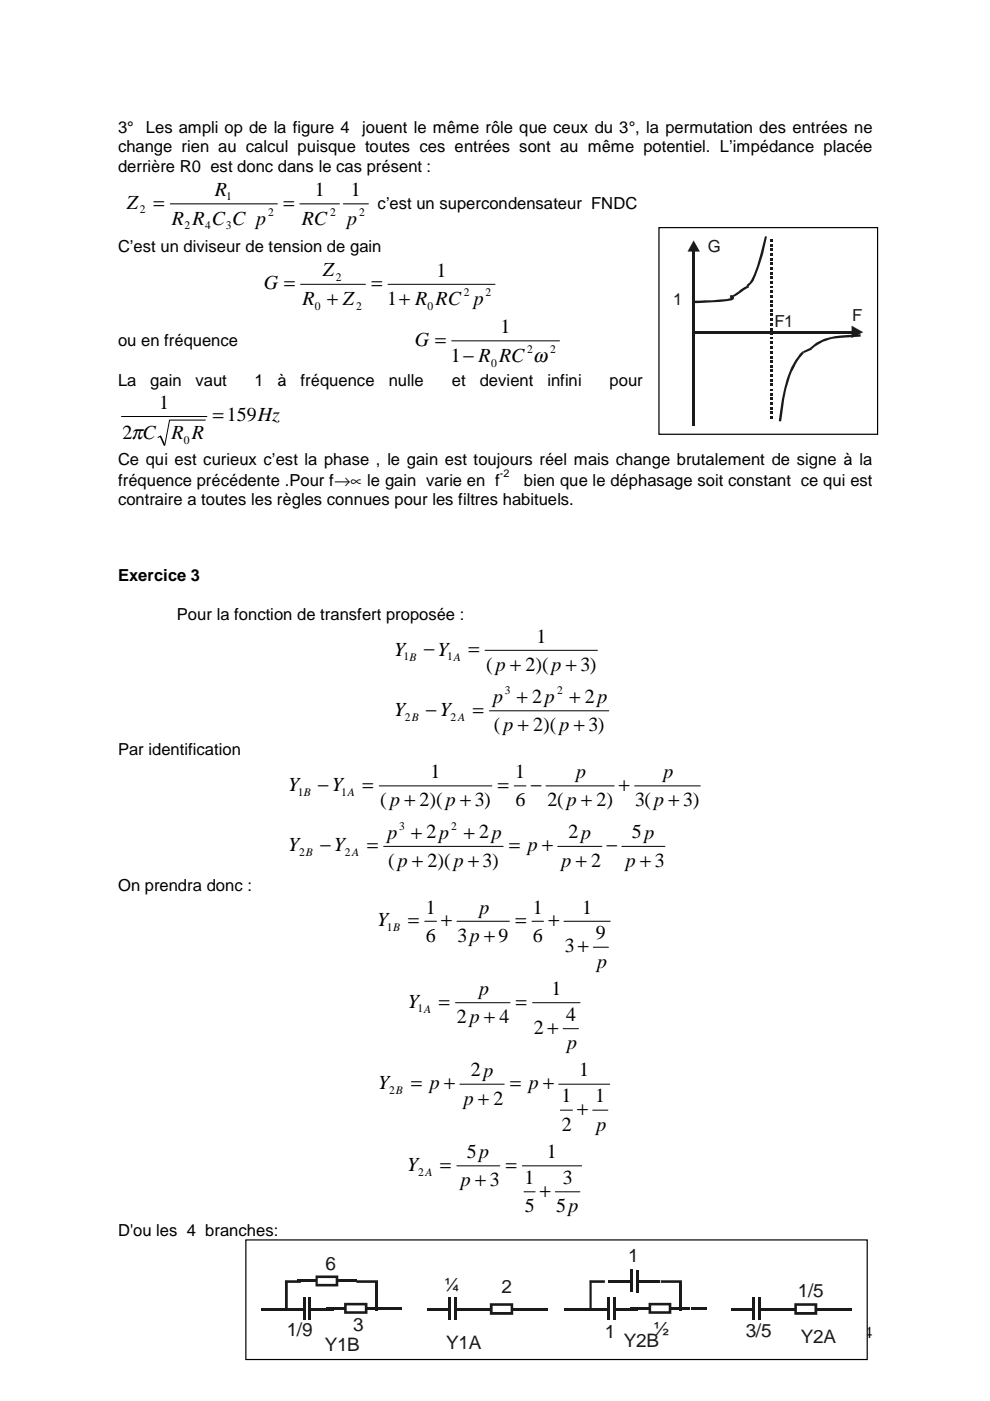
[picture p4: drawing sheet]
<svg xmlns="http://www.w3.org/2000/svg" width="210mm" height="297mm" viewBox="0 0 210 297" stroke-linecap="round" stroke-linejoin="round" font-family="sans-serif">
<path d="M139.7 48.3h46.4v43.8h-46.4z" fill="#fff" stroke="#000" stroke-width=".25"/>
<g fill="#1f1916">
<path d="M146.8 53.2h.5v37h-.5z"/>
<path d="M147.1 70.2h33.7v.5h-33.7z"/>
<path d="M147.3 63.8l6.8-.4 1.2-.3v.1l-.6-.1 .1-.5v.5l.1-.5 .8 .5-.2 .4a30.4 30.4 0 0 1-8.2 .8z"/>
<path d="M154.8 62.6a2.31 2.31 0 0 0 1.7-.8l1.9-1.2-.1 .2h.5v.2h-.2l.2-.2-2 1.4a3.3 3.3 0 0 1-2 .9z"/>
<path d="M162.2 50.1l.4 .1a41.8 41.8 0 0 1-2.9 9.4l-.9 1.2h-.5v-.4a3.6 3.6 0 0 0 1.5-2.1l.7-1.9z"/>
<path d="M163.3 50.8h.5v.4h-.5z"/>
<path d="M163.3 51.7h.5v.5h-.5z"/>
<path d="M163.3 52.7h.5v.6h-.5z"/>
<path d="M163.3 53.8h.5v.4h-.5z"/>
<path d="M163.3 54.7h.5v.5h-.5z"/>
<path d="M163.3 55.7h.5v.5h-.5z"/>
<path d="M163.3 56.7h.5v.4h-.5z"/>
<path d="M163.3 57.7h.5v.5h-.5z"/>
<path d="M163.3 58.7h.5v.5h-.5z"/>
<path d="M163.3 59.7h.5v.5h-.5z"/>
<path d="M163.3 60.7h.5v.4h-.5z"/>
<path d="M163.3 61.6h.5v.5h-.5z"/>
<path d="M163.3 62.6h.5v.5h-.5z"/>
<path d="M163.3 63.6h.5v.5h-.5z"/>
<path d="M163.3 64.6h.5v.5h-.5z"/>
<path d="M163.3 65.6h.5v.5h-.5z"/>
<path d="M163.3 66.5h.5v.5h-.5z"/>
<path d="M163.3 67.5h.5v.5h-.5z"/>
<path d="M163.3 68.5h.5v.5h-.5z"/>
<path d="M163.3 69.5h.5v.5h-.5z"/>
<path d="M163.3 70.5h.5v.5h-.5z"/>
<path d="M163.3 71.5h.5v.4h-.5z"/>
<path d="M163.3 72.4h.5v.5h-.5z"/>
<path d="M163.3 73.4h.5v.6h-.5z"/>
<path d="M163.3 74.5h.5v.4h-.5z"/>
<path d="M163.3 75.4h.5v.5h-.5z"/>
<path d="M163.3 76.5h.5v.5h-.5z"/>
<path d="M163.3 77.4h.5v.5h-.5z"/>
<path d="M163.3 78.4h.5v.5h-.5z"/>
<path d="M163.3 79.4h.5v.5h-.5z"/>
<path d="M163.3 80.4h.5v.5h-.5z"/>
<path d="M163.3 81.4h.5v.5h-.5z"/>
<path d="M163.3 82.4h.5v.4h-.5z"/>
<path d="M163.3 83.3h.5v.5h-.5z"/>
<path d="M163.3 84.3h.5v.5h-.5z"/>
<path d="M163.3 85.3h.5v.5h-.5z"/>
<path d="M163.3 86.3h.5v.5h-.5z"/>
<path d="M163.3 87.3h.5v.5h-.5z"/>
<path d="M163.3 88.2h.5v.5h-.5z"/>
<path d="M169.6 75l.6-.5 .2 .3h.1a18.8 18.8 0 0 0-4.2 9.9l-.7 4.7-.5-.1a34.3 34.3 0 0 1 3.1-12.2z"/>
<path d="M170.3 74.5l1.6-.8 .2 .3-1.7 .8z"/>
<path d="M171.8 73.7a9.9 9.9 0 0 1 6.5-2.6l4.2-.2v.5l-2.9 .1a10.4 10.4 0 0 0-7.5 2.5z"/>
</g>
<g fill="#1f1916">
<path d="M147.1 51l1.3 2.3h-2.6z" fill-rule="evenodd"/>
<path d="M180.6 69.1l2.4 1.3-2.4 1.3v-2.6l2.4 1.3z" fill-rule="evenodd"/>
</g>
<path d="M52.1 262.9h131.8v25.3h-131.8z" fill="#fff" stroke="#000" stroke-width=".25"/>
<path d="M63 271.3h12.7v.5h-12.7z" fill="#1f1916"/>
<path d="M67.1 270.7h4.4v1.8h-4.4z" fill="#fff"/>
<g fill="#1f1916">
<path d="M66.9 270.4l.5 .3v1.8h-.5v-1.8l.2-.3-.2 .3z"/>
<path d="M67.1 270.4h4.4l.2 .3-.2-.3h.2v.3l-.2 .3h-4.4z"/>
<path d="M71.2 270.7h.5v1.8l-.2 .3 .2-.3v.3h-.2l-.3-.3z"/>
<path d="M67.1 272.2h4.4v.6h-4.4l-.2-.3 .2 .3h-.2z"/>
<path d="M60.4 271.4h.3l-.3 .3 .3-.3h3.1v.6h-3.1l-.3-.3z"/>
<path d="M60.4 271.7h.6v5.9l-.3 .3 .3-.3v.3h-.3l-.3-.3z"/>
<path d="M55.3 277.4h5.4v.5h-5.4z"/>
<path d="M75.6 271.4h4.3l.3 .3-.3-.3h.3v.3l-.3 .3h-4.3z"/>
<path d="M79.6 271.7h.6v6.1h-.6z"/>
<path d="M65.4 275.1h.6v4.9h-.6z"/>
<path d="M64.2 275.1h.5v4.9h-.5z"/>
<path d="M59.6 277.4h4.8v.5h-4.8z"/>
<path d="M65.8 277.4h4.9v.5h-4.9z"/>
<path d="M69.2 277.1h12.6v.5h-12.6z"/>
</g>
<path d="M73.3 276.5h4.3v1.8h-4.3z" fill="#fff"/>
<g fill="#1f1916">
<path d="M73 276.2h.3l.2 .3v1.8h-.5v-1.8l.3-.3-.3 .3z"/>
<path d="M73.3 276.2h4.3l.3 .3-.3-.3h.3v.3l-.3 .3h-4.3z"/>
<path d="M77.4 276.5h.5v1.8l-.3 .3 .3-.3v.3h-.3l-.2-.3z"/>
<path d="M73.3 278h4.3v.6h-4.3l-.3-.3 .3 .3h-.3v-.3z"/>
<path d="M81.9 277.2h3.4v.4h-3.4z"/>
<path d="M125 271.4h.3l-.3 .3 .3-.3h2.9v.6h-2.9l-.3-.3z"/>
<path d="M125 271.7h.4v5.9l-.1 .3 .1-.3v.3l-.4-.3z"/>
<path d="M119.7 277.4h5.6v.5h-5.6z"/>
<path d="M140.1 271.4h4.2l.3 .3-.3-.3h.3v.3l-.3 .3h-4.2z"/>
<path d="M144 271.7h.6v6.1h-.6z"/>
<path d="M129.9 275.1h.6v4.9h-.6z"/>
<path d="M128.7 275.1h.5v4.9h-.5z"/>
<path d="M124.1 277.4h4.8v.5h-4.8z"/>
<path d="M130.3 277.4h4.8v.5h-4.8z"/>
<path d="M134.8 269.2h.6v4.9h-.6z"/>
<path d="M133.6 269.1h.5v4.9h-.5z"/>
<path d="M129 271.4h4.7v.5h-4.7z"/>
<path d="M135.1 271.4h4.9v.5h-4.9z"/>
<path d="M133.7 277.1h12.6v.5h-12.6z"/>
</g>
<path d="M137.8 276.5h4.3v1.8h-4.3z" fill="#fff"/>
<g fill="#1f1916">
<path d="M137.5 276.2h.3l.3 .3v1.8h-.6v-1.8l.3-.3-.3 .3z"/>
<path d="M137.8 276.2h4.3l.2 .3-.2-.3h.2v.3l-.2 .3h-4.3z"/>
<path d="M141.8 276.5h.5v1.8l-.2 .3 .2-.3v.3h-.2l-.3-.3z"/>
<path d="M137.8 278h4.3v.6h-4.3l-.3-.3 .3 .3h-.3v-.3z"/>
<path d="M146.4 277.2h3.4v.4h-3.4z"/>
<path d="M96.3 275.1h.6v4.9h-.6z"/>
<path d="M95.1 275.1h.5v4.9h-.5z"/>
<path d="M90.5 277.4h4.8v.5h-4.8z"/>
<path d="M96.7 277.4h4.9v.5h-4.9z"/>
<path d="M100.1 277.2h12.6v.6h-12.6z"/>
</g>
<path d="M104.2 276.6h4.4v1.9h-4.4z" fill="#fff"/>
<g fill="#1f1916">
<path d="M103.9 276.3h.3l.3 .3v1.9h-.6v-1.9l.3-.3-.3 .3z"/>
<path d="M104.2 276.3h4.4l.2 .3-.2-.3h.2v.3l-.2 .3h-4.4z"/>
<path d="M108.3 276.6h.5v1.9l-.2 .3 .2-.3v.3h-.2l-.3-.3z"/>
<path d="M104.2 278.2h4.4v.6h-4.4l-.3-.3 .3 .3h-.3v-.3z"/>
<path d="M112.8 277.2h3.4v.6h-3.4z"/>
<path d="M160.8 275.1h.6v4.9h-.6z"/>
<path d="M159.5 275.1h.6v4.9h-.6z"/>
<path d="M155 277.4h4.8v.5h-4.8z"/>
<path d="M161.1 277.4h5v.5h-5z"/>
<path d="M164.7 277.2h12.5v.6h-12.5z"/>
</g>
<path d="M168.7 276.6h4.3v1.9h-4.3z" fill="#fff"/>
<g fill="#1f1916">
<path d="M168.4 276.3h.3l.3 .3v1.9h-.6v-1.9l.3-.3-.3 .3z"/>
<path d="M168.7 276.3h4.3l.3 .3-.3-.3h.3v.3l-.3 .3h-4.3z"/>
<path d="M172.7 276.6h.6v1.9l-.3 .3 .3-.3v.3h-.3l-.3-.3z"/>
<path d="M168.7 278.2h4.3v.6h-4.3l-.3-.3 .3 .3h-.3v-.3z"/>
<path d="M177.4 277.2h3.3v.6h-3.3z"/>
</g>
<g fill="none" stroke="#000" stroke-width=".21">
<path d="M36.1 43.2h22.7M63.6 43.2h8.4M72.8 43.2h5.3M63.7 60.3h13.8M82.3 60.3h22.7M95.8 72.3h22.8M25.8 88.3h18.1M34.1 92.5l-.6 .3M43.5 89.1h-7.5l-1.1 5.3M102.8 137.9h23.9M103.8 150.7h25.3M80.4 166.6h23.9"/>
<path d="M81.3 179.5h25.4M109 166.6h2.5M115.8 166.6h14.4M118.3 179.5h9.3M131.8 179.5h9.2M134.5 166.6h14M90.1 195.3h2.5M96.9 195.3h11.1M112.8 195.3h2.4M119.6 195.3h9.8M96.6 212.6h11.5M112.9 212.6h10.1"/>
<path d="M119.4 218.1h3.3M125.8 200.8h3.2M97.5 229.9h9.4M118.5 229.9h10.8M118.8 235.4h2.6M125.7 235.4h3.2M96.9 247.2h9.1M110.8 247.2h12.5M111.1 252.7h2.4M117.7 252.7h5.3"/>
</g>
<path d="M34.1 92.5l.8 1.9" fill="none" stroke="#000" stroke-width=".34"/>
<g font-size="4.2">
<text x="45.6" y="41.5">R</text>
<text x="66.7" y="41.6">1</text>
<text x="74.4" y="41.6">1</text>
<text x="26.9" y="44.2">Z</text>
<text x="32.6" y="44.3">=</text>
<text x="36.5" y="47.6">R R C C p</text>
<text x="60.1" y="44.3">=</text>
<text x="64" y="47.6">RC</text>
<text x="73.6" y="47.6">p</text>
<text x="68.4" y="58.5">Z</text>
<text x="92.6" y="58.6">1</text>
<text x="55.9" y="61.3">G =</text>
<text x="64.1" y="64.6">R + Z</text>
<text x="78.8" y="61.3">=</text>
<text x="82.1" y="64.7">1+ R RC p</text>
<text x="106.1" y="70.6">1</text>
<text x="88" y="73.3">G =</text>
<text x="95.6" y="76.7">1− R RC ω</text>
<text x="33.8" y="86.7">1</text>
<text x="45.1" y="89.4">=159Hz</text>
<text x="26" y="93.1">2πC</text>
<text x="36.4" y="93.1">R R</text>
<text x="113.7" y="136.3">1</text>
<text x="83.5" y="139">Y</text>
<text x="89.8" y="138.9">−Y</text>
<text x="99.3" y="138.9">=</text>
<text x="103.1" y="142.2">(p+ 2)(p+ 3)</text>
<text x="104.6" y="149.1">p + 2p + 2p</text>
<text x="83.5" y="151.8">Y</text>
<text x="90.3" y="151.8">−Y</text>
<text x="100.3" y="151.8">=</text>
<text x="104.7" y="155">(p+ 2)(p+ 3)</text>
<text x="61.1" y="167.7">Y</text>
<text x="67.4" y="167.7">−Y</text>
<text x="76.9" y="167.7">=</text>
<text x="91.3" y="165">1</text>
<text x="105.6" y="167.7">=</text>
<text x="109.2" y="165">1</text>
<text x="112.5" y="167.7">−</text>
<text x="122.2" y="165">p</text>
<text x="131.2" y="167.7">+</text>
<text x="140.7" y="165">p</text>
<text x="80.6" y="170.9">(p+ 2)(p+ 3)</text>
<text x="109.3" y="170.9">6</text>
<text x="116" y="170.9">2(p+ 2)</text>
<text x="134.7" y="170.9">3(p+ 3)</text>
<text x="82.1" y="177.8">p + 2p + 2p</text>
<text x="120.5" y="177.8">2p</text>
<text x="134" y="177.8">5p</text>
<text x="61.1" y="180.5">Y</text>
<text x="67.9" y="180.5">−Y</text>
<text x="77.8" y="180.5">=</text>
<text x="82.3" y="183.8">(p+ 2)(p+ 3)</text>
<text x="107.9" y="180.5">= p+</text>
<text x="119.1" y="183.8">p+ 2</text>
<text x="128.6" y="180.5">−</text>
<text x="132.7" y="183.8">p+ 3</text>
<text x="80" y="196.4">Y</text>
<text x="86.5" y="196.4">=</text>
<text x="90.3" y="193.7">1</text>
<text x="93.5" y="196.4">+</text>
<text x="101.7" y="193.7">p</text>
<text x="109.3" y="196.4">=</text>
<text x="113" y="193.7">1</text>
<text x="116.3" y="196.4">+</text>
<text x="123.4" y="193.7">1</text>
<text x="90.3" y="199.7">6</text>
<text x="97" y="199.7">3p+ 9</text>
<text x="113" y="199.7">6</text>
<text x="119.7" y="201.9">3+</text>
<text x="126.3" y="199.2">9</text>
<text x="126.6" y="205.2">p</text>
<text x="86.5" y="213.7">Y</text>
<text x="93.1" y="213.7">=</text>
<text x="101.6" y="211">p</text>
<text x="109.4" y="213.7">=</text>
<text x="116.9" y="211">1</text>
<text x="96.9" y="216.9">2p+ 4</text>
<text x="113.2" y="219.1">2 +</text>
<text x="120" y="216.5">4</text>
<text x="120.2" y="222.5">p</text>
<text x="80.2" y="230.9">Y</text>
<text x="87.2" y="230.9">= p+</text>
<text x="99.8" y="228.2">2p</text>
<text x="108.1" y="230.9">= p+</text>
<text x="119.1" y="233.7">1</text>
<text x="122.8" y="228.2">1</text>
<text x="126.2" y="233.7">1</text>
<text x="98.3" y="234.2">p+ 2</text>
<text x="119.1" y="239.7">2</text>
<text x="122.4" y="236.4">+</text>
<text x="126.5" y="239.7">p</text>
<text x="99" y="245.5">5p</text>
<text x="116" y="245.5">1</text>
<text x="86.3" y="248.2">Y</text>
<text x="93.4" y="248.2">=</text>
<text x="97.7" y="251.5">p+ 3</text>
<text x="107.2" y="248.2">=</text>
<text x="111.2" y="251">1</text>
<text x="119.4" y="251">3</text>
<text x="111.3" y="257">5</text>
<text x="114.4" y="253.7">+</text>
<text x="117.9" y="257">5p</text>
</g>
<g font-size="3.9" fill="#1f1916">
<text x="69" y="269.3">6</text>
<text x="133.2" y="267.5">1</text>
<text x="94.2" y="273.8">¼</text>
<text x="106.3" y="274">2</text>
<text x="169.2" y="275.1">1/5</text>
<text x="60.8" y="283.3">1/9</text>
<text x="68.8" y="286.4">Y1B</text>
<text x="74.9" y="282.3">3</text>
<text x="94.6" y="286">Y1A</text>
<text x="128.2" y="283.8">1</text>
<text x="132.3" y="285.6">Y2B</text>
<text x="138.6" y="283.1">½</text>
<text x="158.1" y="283.5">3/5</text>
<text x="169.8" y="284.8">Y2A</text>
</g>
<g font-size="3.5">
<text x="25" y="28.3">3°</text>
<text x="30.9" y="28.3">Les ampli op de la figure 4</text>
<text x="76.8" y="28.3">jouent le même rôle que ceux du 3°, la permutation des entrées ne</text>
<text x="25" y="32.3">change rien au calcul puisque toutes ces entrées sont au même potentiel. L’impédance placée</text>
<text x="25" y="36.4">derrière R0 est donc dans le cas présent :</text>
<text x="80.1" y="44.3">c’est un supercondensateur FNDC</text>
<text x="25" y="53.5">C’est un diviseur de tension de gain</text>
<text x="25" y="73.3">ou en fréquence</text>
<text x="25" y="81.9">La</text>
<text x="31.8" y="81.9">gain</text>
<text x="41.5" y="81.9">vaut</text>
<text x="54" y="81.9">1</text>
<text x="58.9" y="81.9">à</text>
<text x="63.7" y="81.9">fréquence</text>
<text x="82.4" y="81.9">nulle</text>
<text x="95.8" y="81.9">et</text>
<text x="101.7" y="81.9">devient</text>
<text x="116.1" y="81.9">infini</text>
<text x="129.2" y="81.9">pour</text>
<text x="25" y="98.7">Ce qui est curieux c’est la phase , le gain est toujours réel mais change brutalement de signe à la</text>
<text x="25" y="107">contraire a toutes les règles connues pour les filtres habituels.</text>
<text x="25" y="103">fréquence précédente .Pour f→∝ le gain varie en f</text>
<text x="111.1" y="103">bien que le déphasage soit constant ce qui est</text>
<text x="25" y="123.2">Exercice 3</text>
<text x="37.5" y="131.4">Pour la fonction de transfert proposée :</text>
<text x="25" y="160.1">Par identification</text>
<text x="25" y="188.9">On prendra donc :</text>
<text x="25" y="262.1">D'ou les 4 branches:</text>
<text x="183.2" y="283.6">4</text>
</g>
<g font-size="3.5" fill="#1f1916">
<text x="150.1" y="53.5">G</text>
<text x="142.7" y="64.7">1</text>
<text x="164.2" y="69.2">F1</text>
<text x="180.7" y="68.1">F</text>
</g>
<g font-size="2.5">
<text x="29.6" y="45.2">2</text>
<text x="47.9" y="42.5">1</text>
<text x="56.8" y="45.7">2</text>
<text x="70" y="45.7">2</text>
<text x="76.1" y="45.7">2</text>
<text x="39.1" y="48.6">2</text>
<text x="43.5" y="48.6">4</text>
<text x="47.9" y="48.6">3</text>
<text x="71.2" y="59.6">2</text>
<text x="66.8" y="65.6">0</text>
<text x="75.5" y="65.6">2</text>
<text x="90.6" y="65.7">0</text>
<text x="98.3" y="62.8">2</text>
<text x="103" y="62.8">2</text>
<text x="104.1" y="77.7">0</text>
<text x="111.8" y="74.7">2</text>
<text x="116.6" y="74.7">2</text>
<text x="39" y="94.1">0</text>
<text x="85.6" y="139.9">1B</text>
<text x="94.8" y="139.9">1A</text>
<text x="107" y="147.1">3</text>
<text x="118.1" y="147.1">2</text>
<text x="85.9" y="152.8">2B</text>
<text x="95.5" y="152.8">2A</text>
<text x="63.1" y="168.7">1B</text>
<text x="72.4" y="168.7">1A</text>
<text x="84.6" y="175.9">3</text>
<text x="95.7" y="175.9">2</text>
<text x="63.4" y="181.5">2B</text>
<text x="73.1" y="181.5">2A</text>
<text x="82" y="197.4">1B</text>
<text x="88.5" y="214.7">1A</text>
<text x="82.5" y="231.9">2B</text>
<text x="88.7" y="249.2">2A</text>
</g>
<text font-size="2.3" x="106" y="101.2">-2</text>
</svg>
